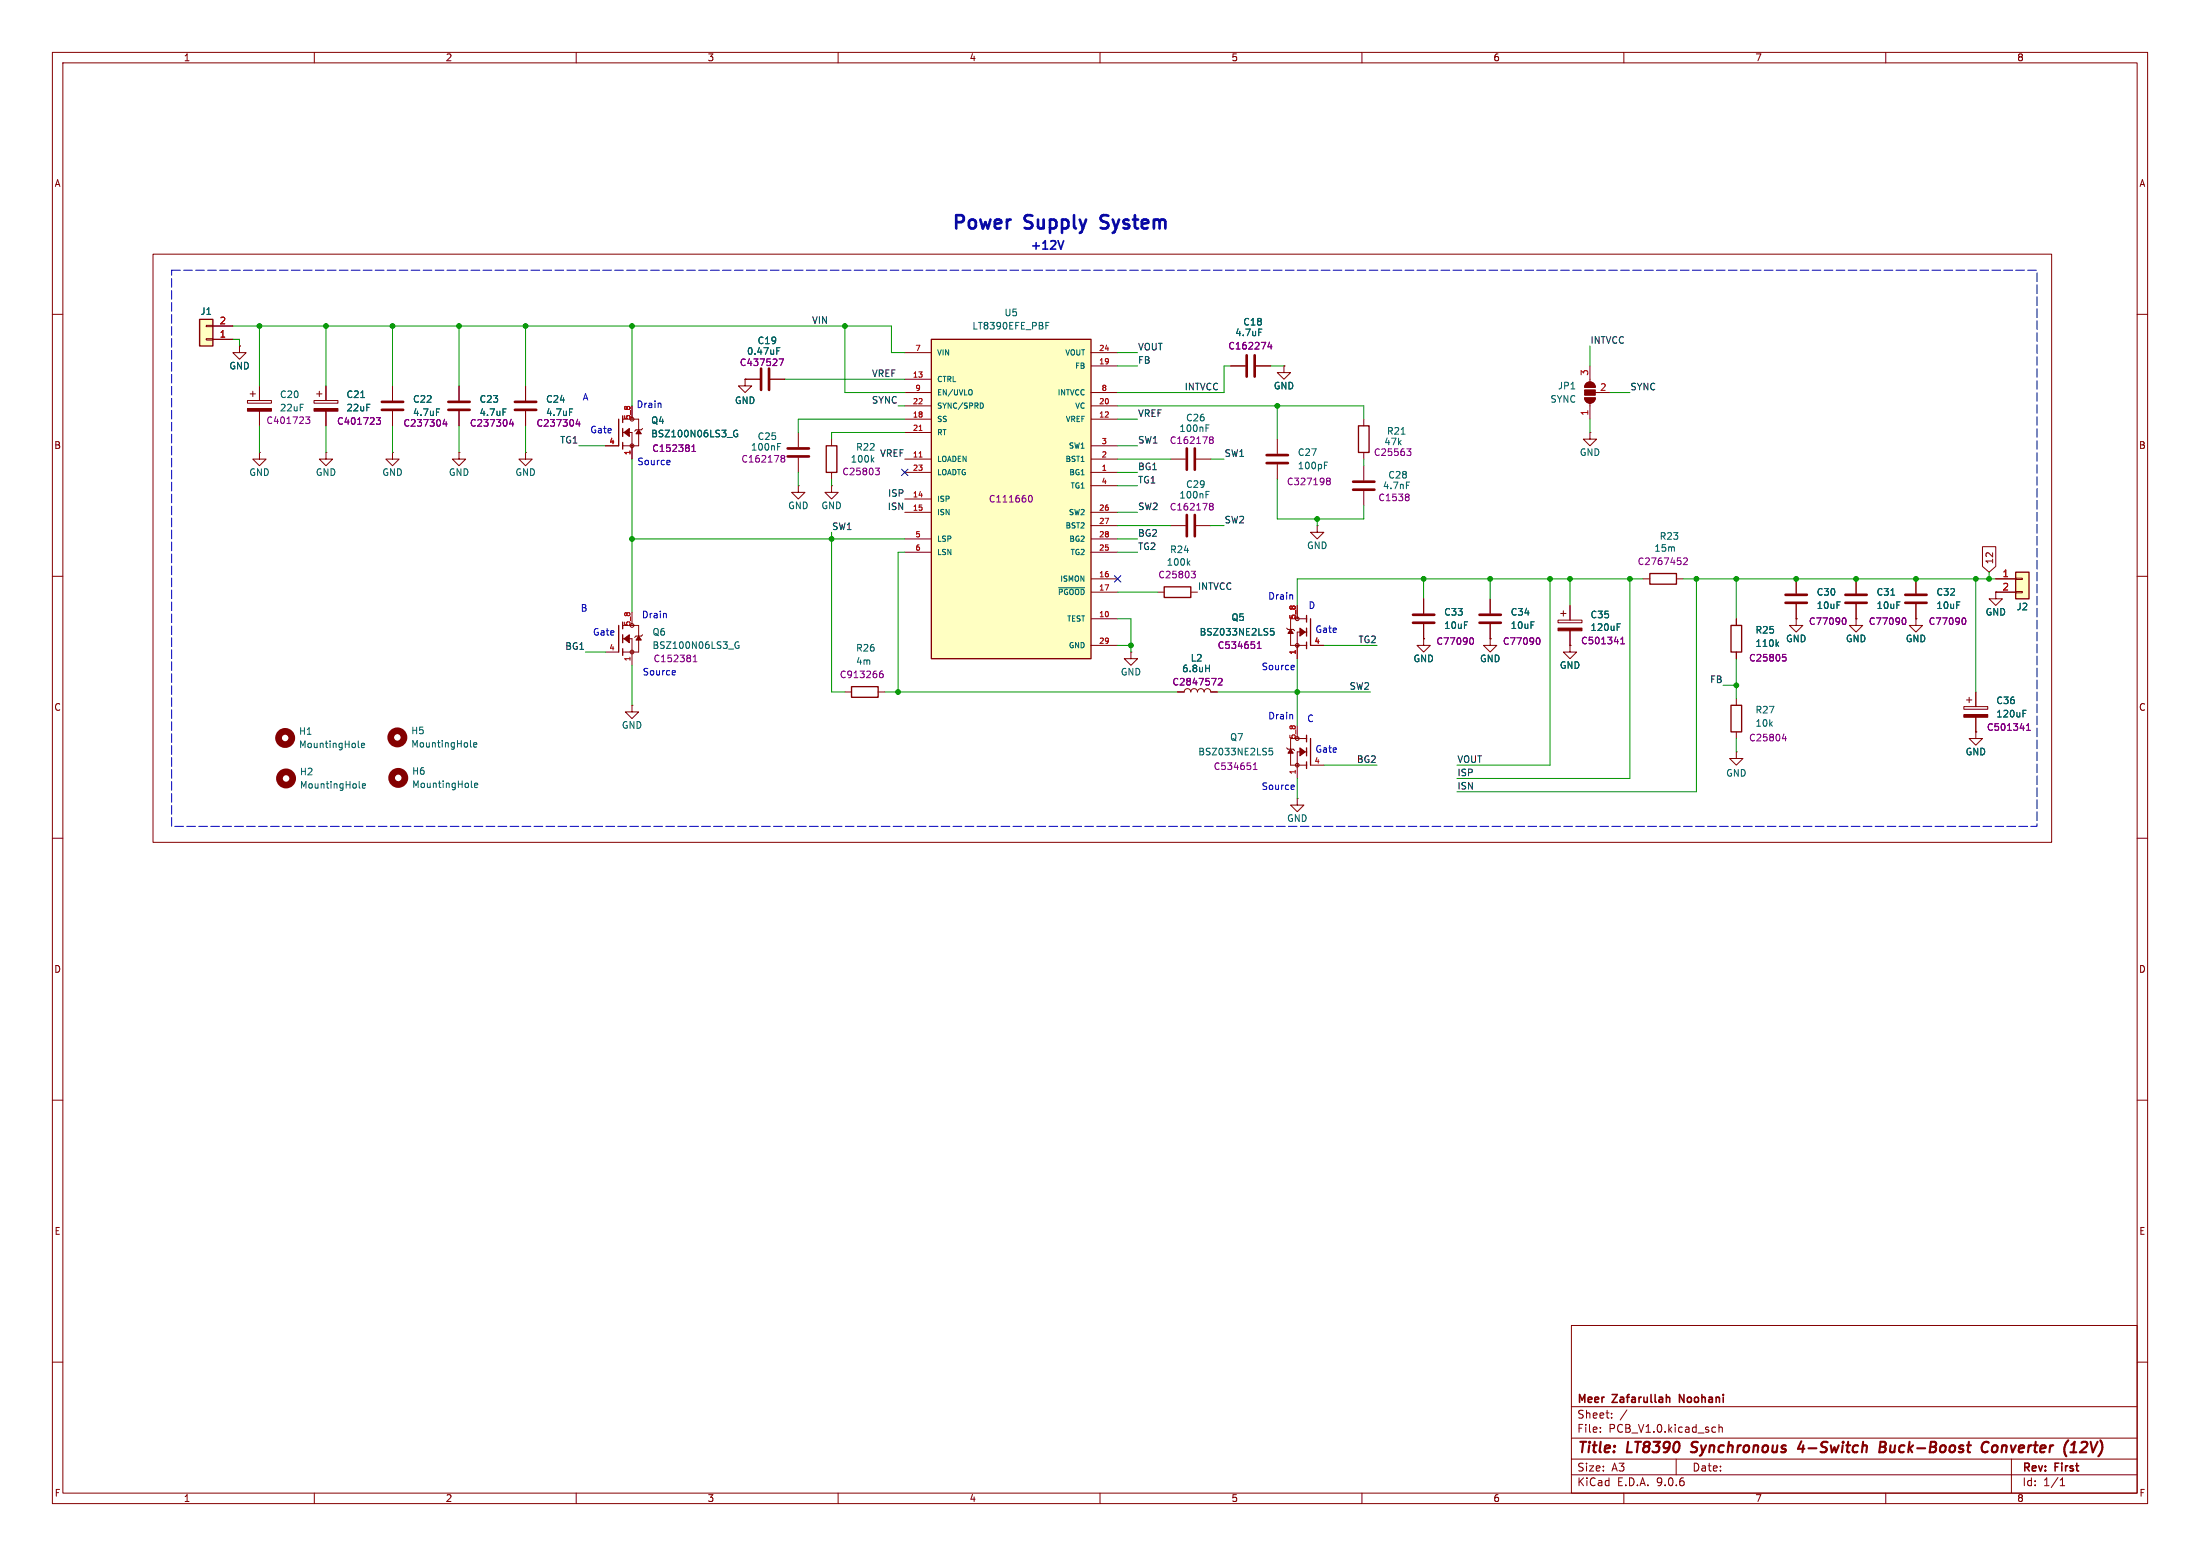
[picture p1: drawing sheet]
<svg xmlns="http://www.w3.org/2000/svg" width="420mm" height="297mm" viewBox="0 0 420 297" stroke-linecap="round" stroke-linejoin="round" font-family="sans-serif">
<g fill="none" stroke="#840000" stroke-width=".19">
<path d="M10 10h400v277h-400zM12 12h396v273h-396zM60 10v2M110 10v2M160 10v2M210 10v2M260 10v2M310 10v2M360 10v2M10 60h2M59.9 76.5h4.6v.5h-4.6zM60.5 75.2h1"/>
<path d="M61 74.7v1M62.2 73.7v2.8M62.2 78.5v2.8M74.9 73.7v2.8M74.9 78.5v2.8M87.6 73.7v2.8M87.6 78.5v2.8M100.3 73.7v2.8M100.3 78.5v2.8M142.2 72.4v1.3h1.3l-1.3 1.2-1.2-1.2h1.2M142.2 72.4h.1M142.2 72.4h2.8"/>
<path d="M147.1 72.4h2.8M234.9 69.9h2.8M239.8 69.9h2.8M302.5 75.9h2a1.02 1.02 0 0 1-1 1.1 1.02 1.02 0 0 1-1-1.1zM302.8 73.2a1.02 1.02 0 0 1 1.1-.2 1.02 1.02 0 0 1 .6 .9h-2zM303.5 69.9v3M303.5 77v3M304.5 74.9h2.8M408 60h2M62.2 86.4v1.2h1.3l-1.3 1.3-1.2-1.3h1.2M62.2 86.4h.1M74.9 86.4v1.2h1.3l-1.3 1.3-1.2-1.3h1.2"/>
<path d="M74.9 86.4h.1M87.6 86.4v1.2h1.3l-1.3 1.3-1.2-1.3h1.2M87.6 86.4h.1M100.3 86.4v1.2h1.3l-1.3 1.3-1.2-1.3h1.2M100.3 86.4h.1M152.4 92.7v1.3h1.3l-1.3 1.3-1.3-1.3h1.3M152.4 92.7h.1M152.4 82.6v2.7M152.4 87.4v2.8M158.7 92.7v1.3h1.3l-1.3 1.3-1.2-1.3h1.2M158.7 92.7h.1M158.7 83.8v1.3"/>
<path d="M158.7 90.2v1.2M223.5 87.6h2.8M228.3 87.6h2.8M243.8 83.8v2.8M243.8 88.6v2.8M260.3 88.9v2.8M260.3 93.7v2.8M10 110h2M221 113h1.2M223.5 100.3h2.8M227.3 113h1.3M228.3 100.3h2.8"/>
<path d="M245.6 119.9l.3 .2h1l.2 .3M247.6 115.6v2.5M249.4 118.1h-3v5.1h3M251.5 100.3v1.3h1.2l-1.2 1.3-1.3-1.3h1.3M251.5 100.3h.1M284.5 114.3v2.8M284.5 119.1v2.8M297.4 118.4h4.6v.5h-4.6zM297.9 117.1h1.1M298.4 116.6v1M299.7 115.6v2.8M313.7 110.5h1.3"/>
<path d="M320 110.5h1.3M354.3 118.1v1.3h1.3l-1.3 1.3-1.2-1.3h1.2M354.3 118.1h.1M354.3 110.5v2.8M354.3 115.3v2.8M365.8 110.5v2.8M365.8 115.3v2.8M408 110h2M215.9 124.5v1.2h1.3l-1.3 1.3-1.3-1.3h1.3M215.9 124.5h.1M224.8 132.1h1.3a.64 .64 0 0 1 .6-.7 .64 .64 0 0 1 .6 .7 .64 .64 0 0 1 .7-.7 .64 .64 0 0 1 .6 .7 .64 .64 0 0 1 .6-.7 .64 .64 0 0 1 .7 .7 .64 .64 0 0 1 .6-.7 .64 .64 0 0 1 .6 .7h1.3M247.6 138.4v2.6"/>
<path d="M249.4 120.7h-1.8v5M250.2 123.2h2.5M271.8 121.9v1.3h1.2l-1.2 1.3-1.3-1.3h1.3M271.8 121.9h.1M284.5 121.9v1.3h1.2l-1.2 1.3-1.3-1.3h1.3M284.5 121.9h.1M299.7 123.2v1.3h1.3l-1.3 1.2-1.3-1.2h1.3M299.7 123.2h.1M299.7 120.4v2.8M374.9 134.9h4.6v.5h-4.6zM375.4 133.6h1M375.9 133.1v1"/>
<path d="M377.2 132.1v2.8M377.2 136.9v2.8M10 160h2M245.6 142.7l.3 .3h1l.2 .3M247.6 152.4v1.3h1.3l-1.3 1.2-1.2-1.2h1.2M247.6 152.4h.1M249.4 143.5h-1.8v5.1M249.4 141h-3v5.1h3M250.2 146.1h2.5M408 160h2M10 210h2M408 210h2"/>
<path d="M300 253h108v32h-108zM10 260h2M300 278.5h108M300 274.5h108M300 268.5h108M305.5 273.2v.2M305.5 272.5v.1M307.7 270.5v.2M307.7 269.8v.1M310.6 269.1l-1.3 1.9M320 278.5v3M327.1 272.4l.4 .1"/>
<path d="M327.5 273.3l-.4 .1M328.2 272.5l.2-.1 .3 .1 .1 .9M328.2 271.9v1.5M384 278.5v6.5M408 260h2M60 285v2M110 285v2M160 285v2M210 285v2M260 285v2M300 281.5h108M310 285v2"/>
<path d="M360 285v2M393.3 283.6h.9M393.3 282.5l.4-.4v1.5"/>
<circle cx="247.6" cy="123.2" r=".36"/>
<circle cx="247.6" cy="146.1" r=".36"/>
</g>
<path d="M322.8 277.1l.2 .1M323.1 275.4l-.1 .6M343.9 275.1l-.7 1.4h1.3M344.3 275.9l-.2 1.3M358.9 276.2h.7M359 275.2l.9 .1a.51 .51 0 0 1 .1 .5 .51 .51 0 0 1-.4 .4l.2 .1a.58 .58 0 0 1-.3 .9h-.7zM379.7 275.4a.88 .88 0 0 0-1.1 0 .88 .88 0 0 0-.3 .9 .69 .69 0 0 0 .3 .8 .69 .69 0 0 0 .9-.1M381 275.9a.62 .62 0 0 0-.7 .4v.7a.52 .52 0 0 0 .8 .1M395.2 277.2h1.2M395.8 275.5l.3-.3-.3 2M398.3 276.1l-1.3 1.1h1.3" fill="none" stroke="#840000" stroke-width=".4"/>
<path d="M318.3 266.7h.2l.3 .2v.8M320.6 267.7v-1.5l.9 1.5" fill="none" stroke="#840000" stroke-width=".3"/>
<g fill="none" stroke="#840000" stroke-width=".51">
<path d="M72.9 76.7h4.1M72.9 78.2h4.1M85.6 76.7h4.1M85.6 78.2h4.1M98.3 76.7h4.1M98.3 78.2h4.1M145.3 70.4v4M146.8 70.4v4M238 67.8v4.1M239.5 67.8v4.1M150.4 87.1h4M150.4 85.6h4"/>
<path d="M226.6 85.6v4.1M226.6 98.3v4.1M228.1 85.6v4.1M228.1 98.3v4.1M241.8 86.9h4.1M241.8 88.4h4.1M258.3 91.9h4.1M258.3 93.5h4.1M282.4 117.3h4.1M282.4 118.9h4.1M352.3 113.5h4.1M352.3 115.1h4.1"/>
<path d="M363.7 113.5h4.1M363.7 115.1h4.1"/>
</g>
<g fill="none" stroke="#840084" stroke-width=".19">
<path d="M71.8 79.7h.8l-.4 .5 .4 .1v.6l-.2 .1-.5-.1M148.7 68.5h.9l-.6 1.3M242.4 65.3l-.3 .9h.7M242.7 65.8v.8M84.9 80l-.3 .9h.8M85.2 80.5v.9M97.6 80l-.3 .9h.8M97.9 80.5v.9M110.3 80l-.3 .9h.8M110.6 80.5v.9M149.2 87.4l.1 .1M149.2 87.1l.1-.2 .4 .1 .1 .2-.2 .3"/>
<path d="M149.3 87.5h.3M149.3 87.5l-.1 .1M149.6 87.5l.2 .2v.4l-.2 .1-.4-.1M167.1 89.4h.8l-.4 .4 .3 .2 .1 .4-.3 .2h-.3M230.9 96.5l.2 .1M230.9 96.2l.2-.1h.4l.1 .3-.2 .2M230.9 83.5l.2-.1h.4l.1 .3-.2 .2M230.9 83.8l.2 .1M231.1 96.6h.3M231.1 96.6l-.2 .1M231.1 83.9h.3M231.1 83.9l-.2 .1"/>
<path d="M231.4 83.9l.2 .3-.1 .3-.1 .2-.5-.2M231.4 96.6l.2 .3-.1 .3-.1 .2-.5-.2M253.3 91.7l.2 .1M253.3 91.4l.2-.1h.3l.2 .3-.3 .2M253.5 91.8h.2M253.5 91.8l-.2 .1M253.7 91.8l.3 .2-.1 .4-.2 .1-.4-.1M268.8 94.3l.2 .2-.2 .3 .2 .3v.2l-.2 .3M227.4 109h.8l-.4 .5 .3 .1 .1 .5-.2 .2h-.4M321.4 106.6l.5-.1 .2 .4-.8 .9h.8M363.3 118l.1-.1a.68 .68 0 0 1 .5 .7 .68 .68 0 0 1-.5 .6l-.1-.1M374.7 118l.1-.1a.68 .68 0 0 1 .5 .7 .68 .68 0 0 1-.5 .6l-.1-.1"/>
<path d="M232.6 129.6l.5-.1 .2 .4-.8 .9h.8M240 123.8h.7M240 122.9l.4-.4v1.3M293.4 121.8l.2-.1a.68 .68 0 0 1 .4 .7 .68 .68 0 0 1-.4 .6l-.2-.1M309.4 122.9h.7M309.4 122l.4-.4v1.3M386.9 139.4h.7M386.9 138.5l.3-.4v1.3M239.3 146.9h.7M239.3 146l.3-.4v1.3"/>
</g>
<path d="M157.7 85.1h2.1v5.1h-2.1zM222.2 112h5.1v2h-5.1zM249.4 117.5v1.2M249.4 119.9v1.5M250.2 118.1v5.1M315 109.5h5v2h-5zM249.4 122.6v1.2M249.4 140.3v1.3M249.4 142.7v1.6M249.4 145.4v1.3M250.2 141v5.1" fill="none" stroke="#840000" stroke-width=".25"/>
<g fill="none" stroke="#006464" stroke-width=".19">
<path d="M68.9 75.9h.7M83.3 78h.6M96 78h.6M108.7 78h.6M148.3 67h.4M148.3 66.4h.6M148.4 85.3h.5M148.4 84.7h.7M166.5 87.7l.3 .5M166.8 87.4l-.5 .4M230.2 94.4h.5M230.2 93.8h.6"/>
<path d="M230.2 81.7h.5M230.2 81.1h.6M252.8 88.8h.5M252.8 88.2h.6M268.5 92h.6M226.8 107.4l.4 .5M227.2 107l-.5 .5M243.2 120h-.6l-.1 .6 .2-.2 .4 .1 .1 .2v.4l-.2 .1-.5-.1M308.7 119.7h.4M308.7 119.1h.6M361 113.6h.7M230.2 127.6h.7"/>
<path d="M230.9 126.9v1.3M386.2 136.2h.4M386.2 135.6h.6M68.4 142.5l.2 .2M68.6 150.3l.2 .1M69 142.3l.6-.1-.1-.3h-.3l-.2 .1 .1 .7h.4M69.2 150l.6-.1-.1-.2-.3-.1-.2 .2v.6h.5M89.8 142.4l.2 .2M90 150.1l.2 .2M90.4 142.2l.6-.1v-.3h-.4l-.2 .1 .1 .6h.5M90.6 149.9l.6-.1-.1-.3h-.3l-.2 .2 .1 .6h.4M242.9 142.8h-.6v.6l.1-.1 .5 .1 .1 .1-.1 .5-.2 .1-.4-.1"/>
</g>
<g fill="#840000" stroke="#840000" stroke-width=".19">
<path d="M59.9 78h4.6v.5h-4.6z"/>
<path d="M248.2 119.9l1 .8-1 .7z"/>
<path d="M246.4 120.1l.5 .8h-1z"/>
<path d="M248.2 142.7l1 .8-1 .8z"/>
<path d="M246.4 143l.5 .8h-1z"/>
<path d="M297.4 119.9h4.6v.5h-4.6z"/>
<path d="M302.5 75.9h2a1.02 1.02 0 0 1-1 1.1 1.02 1.02 0 0 1-1-1.1z"/>
<path d="M302.5 74.4h2v1h-2z"/>
<path d="M302.8 73.2a1.02 1.02 0 0 1 1.1-.2 1.02 1.02 0 0 1 .6 .9h-2z"/>
<path d="M374.9 136.4h4.6v.5h-4.6z"/>
</g>
<g fill="none" stroke="#840000" stroke-width="1.3">
<circle cx="54.4" cy="140.9" r="1.27"/>
<circle cx="54.6" cy="148.6" r="1.27"/>
<circle cx="75.9" cy="140.8" r="1.27"/>
<circle cx="76" cy="148.5" r="1.27"/>
</g>
<path d="M384.8 109.2h2.5v5.1h-2.5z" fill="#ffffc2"/>
<path d="M384.8 109.2h2.5v5.1h-2.5z" fill="none" stroke="#840000" stroke-width=".25"/>
<path d="M381 113v1.3h1.3l-1.3 1.3-1.3-1.3h1.3M381 113h.1M381 110.5h3.8M381 113h3.8M384.8 110.4h1.3v.2h-1.3zM384.8 112.9h1.3v.3h-1.3z" fill="none" stroke="#840000" stroke-width=".19"/>
<path d="M38.1 61h2.5v5h-2.5z" fill="#ffffc2"/>
<path d="M38.1 61h2.5v5h-2.5z" fill="none" stroke="#840000" stroke-width=".25"/>
<g fill="none" stroke="#840000" stroke-width=".19">
<path d="M39.4 64.6h1.2v.3h-1.2zM39.4 62.1h1.2v.3h-1.2zM40.6 64.8h3.8M40.6 62.2h3.8M45.7 66v1.3h1.3l-1.3 1.3-1.3-1.3h1.3M45.7 66h.1M47.2 76.5h4.6v.5h-4.6zM47.8 75.2h1M48.3 74.7v1M49.5 73.7v2.8M49.5 78.5v2.8M245.1 69.9v1.2h1.3l-1.3 1.3-1.3-1.3h1.3"/>
<path d="M245.1 69.9h.1M49.5 86.4v1.2h1.3l-1.3 1.3-1.2-1.3h1.2M49.5 86.4h.1"/>
</g>
<path d="M47.2 78h4.6v.5h-4.6z" fill="#840000" stroke="#840000" stroke-width=".19"/>
<path d="M58.4 79.6h.7l-.4 .5 .4 .1v.5l-.2 .1h-.5" fill="none" stroke="#840084" stroke-width=".19"/>
<path d="M177.8 64.8h30.5v60.9h-30.5z" fill="#ffffc2"/>
<g fill="none" stroke="#840000" stroke-width=".25">
<path d="M118.9 79.4v1.2M177.8 64.8h30.5v60.9h-30.5zM118.1 80v5.1M118.9 81.8v1.5M118.9 84.5v1.2M259.3 81.3h2.1v5.1h-2.1zM118.1 119.4v5.1M118.9 118.7v1.3M330.5 119.4h2v5.1h-2zM118.9 121.2v1.5M118.9 123.8v1.3M162.6 131.1h5v2h-5z"/>
<path d="M330.5 134.6h2v5.1h-2z"/>
</g>
<g fill="none" stroke="#840000" stroke-width=".19">
<path d="M29.2 48.5h362.5v112.3h-362.5zM40.6 64.8h3.8M40.6 62.2h3.8M45.7 66h.1M62.2 73.7v2.8M62.2 78.5v2.8M74.9 73.7v2.8M74.9 78.5v2.8M87.6 73.7v2.8M87.6 78.5v2.8M100.3 73.7v2.8M100.3 78.5v2.8"/>
<path d="M120.6 77.5v2.5M142.2 72.4h.1M142.2 72.4h2.8M147.1 72.4h2.8M172.7 67.3h5.1M172.7 72.4h5.1M172.7 74.9h5.1M172.7 77.5h5.1M208.3 67.3h5.1M208.3 74.9h5.1M208.3 77.5h5.1M208.3 69.9h5.1"/>
<path d="M234.9 69.9h2.8M239.8 69.9h2.8M245.1 69.9h.1M115.6 85.1h2.5M118.9 80h3v5.1h-3M118.9 82.6h1.7v5M122.7 81.8l-.3 .2h-1l-.2 .3M172.7 80h5.1M172.7 82.6h5.1M172.7 87.6h5.1M172.7 90.2h5.1M172.7 95.3h5.1"/>
<path d="M172.7 97.8h5.1M208.3 80h5.1M208.3 87.6h5.1M208.3 90.2h5.1M208.3 97.8h5.1M208.3 85.1h5.1M208.3 92.7h5.1M260.3 80v1.3M260.3 86.4v1.2M303.5 82.6v1.2h1.3l-1.3 1.3-1.2-1.3h1.2M303.5 82.6h.1M118.9 119.4h3v5.1h-3"/>
<path d="M120.6 116.8v2.6M172.7 102.9h5.1M172.7 105.4h5.1M208.3 102.9h5.1M208.3 105.4h5.1M208.3 100.3h5.1M208.3 110.5h5.1M208.3 113h5.1M208.3 118.1h5.1M247.6 115.6v2.5M271.8 114.3v2.8M271.8 119.1v2.8"/>
<path d="M284.5 114.3v2.8M284.5 119.1v2.8M299.7 115.6v2.8M331.5 118.1v1.3M342.9 118.1v1.3h1.3l-1.3 1.3-1.3-1.3h1.3M342.9 118.1h.1M342.9 110.5v2.8M342.9 115.3v2.8M354.3 118.1h.1M354.3 110.5v2.8M354.3 115.3v2.8M365.8 118.1v1.3h1.2l-1.2 1.3-1.3-1.3h1.3"/>
<path d="M365.8 118.1h.1M365.8 110.5v2.8M365.8 115.3v2.8M378.5 104.4h2.5v3.7l-1.3 1.1-1.2-1.1zM381 113h.1M381 110.5h3.8M381 113h3.8M115.6 124.5h2.5M118.9 121.9h1.7v5.1M120.6 134.6v1.3h1.3l-1.3 1.3-1.2-1.3h1.2M120.6 134.6h.1M122.7 121.2l-.3 .2h-1l-.2 .3"/>
<path d="M161.3 132.1h1.3M167.6 132.1h1.3M208.3 123.2h5.1M224.8 132.1h1.3M231.1 132.1h1.3M247.6 123.2v2.5M250.2 123.2h2.5M271.8 121.9h.1M284.5 121.9h.1M299.7 123.2h.1M299.7 120.4v2.8M331.5 124.5v1.2"/>
<path d="M331.5 133.4v1.2M331.5 139.7v1.3M377.2 139.7v1.3h1.3l-1.3 1.2-1.3-1.2h1.3M377.2 139.7h.1M377.2 132.1v2.8M377.2 136.9v2.8M331.5 143.5v1.3h1.2l-1.2 1.3-1.3-1.3h1.3M331.5 143.5h.1"/>
<circle cx="120.6" cy="85.1" r=".36"/>
<circle cx="120.6" cy="124.5" r=".36"/>
</g>
<g fill="none" stroke="#006464" stroke-width=".19">
<path d="M68.9 75.9h.7M83.3 78h.6M96 78h.6M108.7 78h.6M148.3 67h.4M148.3 66.4h.6M185.4 74.4l.2 .3-.2 .6M187.4 76.9a.55 .55 0 0 1 .3 .5 .55 .55 0 0 1-.3 .5M199.7 62.1h.4M199.7 61.5h.6M140.8 82.2a.59 .59 0 0 0-.8 .5 .59 .59 0 0 0 .8 .6v-.5h-.2M267.5 82.9h.7"/>
<path d="M202.1 112.2h5M243.2 120h-.6l-.1 .6 .2-.2 .4 .1 .1 .2v.4l-.2 .1-.5-.1M308.7 119.7h.4M308.7 119.1h.6M361 113.6h.7M141 122.6a.59 .59 0 0 0-.7 .5 .59 .59 0 0 0 .7 .6l.1-.5h-.3M230.2 127.6h.7M230.9 126.9v1.3M339.2 122.9l.4 .5M339.6 122.5l-.5 .5M386.2 136.2h.4M386.2 135.6h.6"/>
</g>
<path d="M175.5 82.2h.5M175.5 87.2h.5" fill="none" stroke="#a90000" stroke-width=".19"/>
<g fill="none" stroke="#840084" stroke-width=".19">
<path d="M71.8 79.7h.8l-.4 .5 .4 .1v.6l-.2 .1-.5-.1M148.7 68.5h.9l-.6 1.3M242.4 65.3l-.3 .9h.7M242.7 65.8v.8M84.9 80l-.3 .9h.8M85.2 80.5v.9M97.6 80l-.3 .9h.8M97.9 80.5v.9M110.3 80l-.3 .9h.8M110.6 80.5v.9M132.1 86.2h.7M132.1 85.3l.3-.4v1.3"/>
<path d="M196.4 94.8l.2-.2a.68 .68 0 0 1 .5 .6 .68 .68 0 0 1-.5 .6l-.2-.2M268.6 85.7h.8l-.5 .5 .4 .1 .1 .4-.3 .2h-.3M351.9 118l.1-.1a.68 .68 0 0 1 .4 .7 .68 .68 0 0 1-.4 .6l-.1-.1M363.3 118l.1-.1a.68 .68 0 0 1 .5 .7 .68 .68 0 0 1-.5 .6l-.1-.1M374.7 118l.1-.1a.68 .68 0 0 1 .5 .7 .68 .68 0 0 1-.5 .6l-.1-.1M132.3 126.3h.8M132.3 125.4l.4-.4v1.3M167.9 128.7l.5-.1 .2 .2-.1 .5-.4 .1-.2-.2M168.5 128.1h-.4l-.2 .3M232.6 129.6l.5-.1 .2 .4-.8 .9h.8M240 123.8h.7M240 122.9l.4-.4v1.3"/>
<path d="M280.7 121.8l.2-.1a.68 .68 0 0 1 .4 .7 .68 .68 0 0 1-.4 .6l-.2-.1M293.4 121.8l.2-.1a.68 .68 0 0 1 .4 .7 .68 .68 0 0 1-.4 .6l-.2-.1M309.4 122.9h.7M309.4 122l.4-.4v1.3M340.3 124.9h.6M340.4 125.4h.3l.3 .2-.1 .5-.5 .1M386.9 139.4h.7M386.9 138.5l.3-.4v1.3M340.3 141h.7M340.9 140.6v.8"/>
</g>
<g fill="#840000" stroke="#840000" stroke-width=".19">
<path d="M119.1 82.6l1-.8v1.5z"/>
<path d="M121.9 82l.5 .8h-1z"/>
<path d="M119.1 121.9l1-.7v1.5z"/>
<path d="M121.9 121.4l.5 .8h-1z"/>
</g>
<path d="M269.7 117.3h4.1M269.7 118.9h4.1M340.9 113.5h4M340.9 115.1h4" fill="none" stroke="#840000" stroke-width=".51"/>
<g fill="none" stroke="#009600" stroke-width=".19">
<path d="M44.4 62.2h125.8v5.1h2.5M44.4 64.8h1.3v1.2M49.5 62.2v11.5M62.2 62.2v11.5M74.9 62.2v11.5M87.6 62.2v11.5M100.3 62.2v11.5M120.6 62.2v15.3M149.9 72.4h22.8M161.3 62.2v12.7h11.4M171.4 77.5h1.3M213.4 77.5h46.9v2.5"/>
<path d="M213.4 67.3h3.8M213.4 69.9h3.8M234.9 69.9h-1.2v5h-20.3M242.6 69.9h2.5M243.8 77.5v6.3M303.5 66v3.9M307.3 74.9h3.8M49.5 81.3v5.1M62.2 81.3v5.1M74.9 81.3v5.1M87.6 81.3v5.1M100.3 81.3v5.1"/>
<path d="M110.5 85.1h5.1M120.6 87.6v29.2M152.4 90.2v2.5M158.7 91.4v1.3M172.7 80h-20.3v2.6M172.7 82.6h-14v1.2M213.4 80h3.8M213.4 85.1h3.8M213.4 97.8h3.8M213.4 87.6h10.1M213.4 90.2h3.8M213.4 92.7h3.8"/>
<path d="M231.1 87.6h2.6M243.8 91.4v7.7h16.5v-2.6M251.5 99.1v1.2M260.3 87.6v1.3M303.5 80v2.6M120.6 102.9h52.1M158.7 101.6v30.5h2.6M172.7 105.4h-1.3v26.7M213.4 102.9h3.8M213.4 113h7.6M213.4 105.4h3.8M213.4 118.1h2.5v6.4"/>
<path d="M213.4 100.3h10.1M231.1 100.3h2.6M271.8 110.5v3.8M284.5 110.5v3.8M295.9 110.5v35.6h-17.8M299.7 110.5v5.1M311.1 110.5v38.1h-33M313.7 110.5h-66.1v5.1M321.3 110.5h59.7M323.8 110.5v40.6h-45.7M331.5 110.5v7.6M377.2 110.5v21.6"/>
<path d="M379.7 109.2v1.3M111.8 124.5h3.8M120.6 127v7.6M168.9 132.1h55.9M213.4 123.2h2.5M232.4 132.1h29.2M247.6 125.7v12.7M252.7 123.2h10.2M328.9 130.8h2.6M331.5 125.7v7.7M247.6 148.6v3.8M252.7 146.1h10.2"/>
<path d="M331.5 141v2.5"/>
</g>
<path d="M172.1 89.6l1.2 1.2M173.3 89.6l-1.2 1.2M212.8 109.9l1.2 1.2M214 109.9l-1.2 1.2" fill="none" stroke="#000084" stroke-width=".19"/>
<path d="M203.1 45.9l-.6 1.6" fill="none" stroke="#0000c2" stroke-width=".32"/>
<path d="M126.1 77l.1 .8M127.7 87.9l.2 .3-.6 .1M127.9 88.6l-.2 .1M127.1 117.1l.1 .8M246.7 113.6l.1 .8M128.7 128l.2 .3-.6 .1M128.9 128.8h-.2M246.7 136.4l.1 .8M246.9 127l.2 .3-.6 .1M247 127.8h-.1M246.9 149.9l.2 .3-.6 .1M247 150.6l-.1 .1" fill="none" stroke="#0000c2" stroke-width=".19"/>
<path d="M210.1 43.5l.4 .1M210.2 41.3l-.1 .3 .1 .4" fill="none" stroke="#0000c2" stroke-width=".51"/>
<path d="M32.8 51.6h356.1v106.1h-356.1z" fill="none" stroke="#0000c2" stroke-width=".19" stroke-dasharray="1.7 .6"/>
<g fill="#009600" stroke="#009600" stroke-width=".19">
<circle cx="120.6" cy="102.9" r=".46"/>
<circle cx="49.5" cy="62.2" r=".46"/>
<circle cx="62.2" cy="62.2" r=".46"/>
<circle cx="74.9" cy="62.2" r=".46"/>
<circle cx="120.6" cy="62.2" r=".46"/>
<circle cx="100.3" cy="62.2" r=".46"/>
<circle cx="87.6" cy="62.2" r=".46"/>
<circle cx="161.3" cy="62.2" r=".46"/>
<circle cx="215.9" cy="123.2" r=".46"/>
<circle cx="171.4" cy="132.1" r=".46"/>
<circle cx="158.7" cy="102.9" r=".46"/>
<circle cx="354.3" cy="110.5" r=".46"/>
<circle cx="365.8" cy="110.5" r=".46"/>
<circle cx="342.9" cy="110.5" r=".46"/>
<circle cx="323.8" cy="110.5" r=".46"/>
<circle cx="331.5" cy="110.5" r=".46"/>
<circle cx="379.7" cy="110.5" r=".46"/>
<circle cx="377.2" cy="110.5" r=".46"/>
<circle cx="331.5" cy="130.8" r=".46"/>
<circle cx="295.9" cy="110.5" r=".46"/>
<circle cx="284.5" cy="110.5" r=".46"/>
<circle cx="299.7" cy="110.5" r=".46"/>
<circle cx="311.1" cy="110.5" r=".46"/>
<circle cx="271.8" cy="110.5" r=".46"/>
<circle cx="251.5" cy="99.1" r=".46"/>
<circle cx="243.8" cy="77.5" r=".46"/>
<circle cx="247.6" cy="132.1" r=".46"/>
</g>
<g font-size="3.5" fill="#0000c2">
<text x="181.6" y="43.9">Power</text>
<text x="195.8" y="43.9">Supply</text>
<text x="211.3" y="43.9">System</text>
</g>
<g font-size="2.8" fill="#840000">
<text x="301" y="277.9">Title:</text>
<text x="310.6" y="277.9">LT8390</text>
<text x="323.7" y="277.9">Synchronous</text>
<text x="344.9" y="277.9">4-Switch</text>
<text x="361.2" y="277.9">Buck-Boost</text>
<text x="381.6" y="277.9">Converter</text>
<text x="398.1" y="277.9">(12V)</text>
</g>
<text font-size="2.2" fill="#0000c2" x="196.6" y="47.8">+12V</text>
<g font-size="2.1" fill="#840000">
<text x="301" y="268.2">Meer</text>
<text x="307.9" y="268.2">Zafarullah</text>
<text x="321.3" y="268.2">Noohani</text>
<text x="301" y="273.7">File:</text>
<text x="301" y="271">Sheet:</text>
<text x="307.1" y="273.7">PCB_V1.0.kicad_sch</text>
<text x="301" y="281.1">Size:</text>
<text x="307.6" y="281.1">A3</text>
<text x="323" y="281.1">Date:</text>
<text x="386" y="281.3">Rev:</text>
<text x="392.4" y="281.3">First</text>
<text x="301" y="283.9">KiCad</text>
<text x="308.7" y="283.9">E.D.A.</text>
<text x="316.3" y="283.9">9.0.6</text>
<text x="386" y="283.9">Id:</text>
<text x="390.1" y="283.9">1/1</text>
</g>
<g font-size="1.8" fill="#840000">
<text x="35" y="11.9">1</text>
<text x="85" y="11.9">2</text>
<text x="135" y="11.9">3</text>
<text x="185" y="11.9">4</text>
<text x="235" y="11.9">5</text>
<text x="285" y="11.9">6</text>
<text x="335" y="11.9">7</text>
<text x="385" y="11.9">8</text>
<text x="10.3" y="35.9">A</text>
<text x="408.3" y="35.9">A</text>
<text x="10.3" y="85.9">B</text>
<text x="408.2" y="85.9">B</text>
<text x="380.7" y="107.8" transform="rotate(-90 380.7 107.8)">12</text>
<text x="10.3" y="135.9">C</text>
<text x="408.2" y="135.9">C</text>
<text x="10.3" y="185.9">D</text>
<text x="408.2" y="185.9">D</text>
<text x="10.3" y="235.9">E</text>
<text x="408.3" y="235.9">E</text>
<text x="10.3" y="285.9">F</text>
<text x="35" y="286.9">1</text>
<text x="85" y="286.9">2</text>
<text x="135" y="286.9">3</text>
<text x="185" y="286.9">4</text>
<text x="235" y="286.9">5</text>
<text x="285" y="286.9">6</text>
<text x="335" y="286.9">7</text>
<text x="385" y="286.9">8</text>
<text x="408.3" y="285.9">F</text>
</g>
<g font-size="1.8" fill="#006464">
<text x="38.2" y="60.3">J1</text>
<text x="144.5" y="65.9">C19</text>
<text x="185.5" y="63.1">LT8390EFE_PBF</text>
<text x="191.7" y="60.6">U5</text>
<text x="235.7" y="64.4">4.7uF</text>
<text x="237.2" y="62.3">C18</text>
<text x="43.7" y="70.7">GND</text>
<text x="53.3" y="76.2">C20</text>
<text x="66" y="76.2">C21</text>
<text x="78.7" y="77.1">C22</text>
<text x="91.4" y="77.1">C23</text>
<text x="104.1" y="77.1">C24</text>
<text x="140.2" y="77.3">GND</text>
<text x="243.1" y="74.5">GND</text>
<text x="295.9" y="77.1">SYNC</text>
<text x="297.3" y="74.5">JP1</text>
<text x="53.3" y="78.7">22uF</text>
<text x="66" y="78.7">22uF</text>
<text x="124.2" y="83.7">BSZ100N06LS3_G</text>
<text x="124.2" y="81.1">Q4</text>
<text x="225.1" y="82.7">100nF</text>
<text x="226.3" y="80.6">C26</text>
<text x="264.7" y="83.2">R21</text>
<text x="143.3" y="86.2">100nF</text>
<text x="144.5" y="84.2">C25</text>
<text x="162.3" y="88.5">100k</text>
<text x="163.3" y="86.2">R22</text>
<text x="247.7" y="89.8">100pF</text>
<text x="247.7" y="87.2">C27</text>
<text x="301.5" y="87.2">GND</text>
<text x="47.5" y="91">GND</text>
<text x="60.2" y="91">GND</text>
<text x="72.9" y="91">GND</text>
<text x="85.6" y="91">GND</text>
<text x="98.3" y="91">GND</text>
<text x="225.1" y="95.4">100nF</text>
<text x="226.3" y="93.3">C29</text>
<text x="263.9" y="93.6">4.7nF</text>
<text x="264.9" y="91.5">C28</text>
<text x="150.4" y="97.4">GND</text>
<text x="156.7" y="97.4">GND</text>
<text x="223.3" y="105.8">R24</text>
<text x="249.4" y="105">GND</text>
<text x="315.7" y="105.5">15m</text>
<text x="316.7" y="103.2">R23</text>
<text x="222.6" y="108.2">100k</text>
<text x="346.7" y="113.9">C30</text>
<text x="358.1" y="113.9">C31</text>
<text x="369.6" y="113.9">C32</text>
<text x="235" y="118.7">Q5</text>
<text x="275.6" y="117.7">C33</text>
<text x="288.3" y="117.7">C34</text>
<text x="303.5" y="118.2">C35</text>
<text x="346.7" y="116.4">10uF</text>
<text x="358.1" y="116.4">10uF</text>
<text x="369.6" y="116.4">10uF</text>
<text x="379" y="117.7">GND</text>
<text x="384.9" y="116.7">J2</text>
<text x="124.5" y="124.1">BSZ100N06LS3_G</text>
<text x="124.5" y="121.5">Q6</text>
<text x="163.3" y="124.6">R26</text>
<text x="228.9" y="121.5">BSZ033NE2LS5</text>
<text x="275.6" y="120.2">10uF</text>
<text x="288.3" y="120.2">10uF</text>
<text x="303.5" y="120.6">120uF</text>
<text x="335" y="121.1">R25</text>
<text x="335" y="123.7">110k</text>
<text x="340.9" y="122.8">GND</text>
<text x="352.3" y="122.8">GND</text>
<text x="363.7" y="122.8">GND</text>
<text x="163.3" y="127.1">4m</text>
<text x="213.9" y="129.1">GND</text>
<text x="225.6" y="128.5">6.8uH</text>
<text x="227.2" y="126.5">L2</text>
<text x="269.7" y="126.6">GND</text>
<text x="282.4" y="126.6">GND</text>
<text x="297.7" y="127.9">GND</text>
<text x="335" y="136.4">R27</text>
<text x="381" y="137.1">120uF</text>
<text x="381" y="134.6">C36</text>
<text x="57" y="140.5">H1</text>
<text x="57" y="143">MountingHole</text>
<text x="78.4" y="140.3">H5</text>
<text x="78.4" y="142.9">MountingHole</text>
<text x="118.6" y="139.3">GND</text>
<text x="234.7" y="141.6">Q7</text>
<text x="335" y="138.9">10k</text>
<text x="57.2" y="148.2">H2</text>
<text x="78.6" y="148.1">H6</text>
<text x="228.7" y="144.4">BSZ033NE2LS5</text>
<text x="329.4" y="148.4">GND</text>
<text x="375.2" y="144.4">GND</text>
<text x="57.2" y="150.7">MountingHole</text>
<text x="78.6" y="150.6">MountingHole</text>
<text x="245.6" y="157.1">GND</text>
</g>
<g font-size="1.8" fill="#a90000">
<text x="41.8" y="64.5">1</text>
<text x="41.8" y="62">2</text>
<text x="303.3" y="71.8" transform="rotate(-90 303.3 71.8)">3</text>
<text x="305.4" y="74.7">2</text>
<text x="303.3" y="79.4" transform="rotate(-90 303.3 79.4)">1</text>
<text x="382.2" y="110.2">1</text>
<text x="382.2" y="112.8">2</text>
</g>
<g font-size="1.8" fill="#0f0f0f">
<text x="154.9" y="61.9">VIN</text>
<text x="303.5" y="65.7">INTVCC</text>
<text x="217.2" y="69.5">FB</text>
<text x="217.2" y="67">VOUT</text>
<text x="166.3" y="77.1">SYNC</text>
<text x="166.4" y="72">VREF</text>
<text x="226.1" y="74.6">INTVCC</text>
<text x="311.1" y="74.6">SYNC</text>
<text x="217.2" y="79.7">VREF</text>
<text x="106.8" y="84.7">TG1</text>
<text x="167.9" y="87.3">VREF</text>
<text x="217.2" y="84.7">SW1</text>
<text x="217.2" y="89.8">BG1</text>
<text x="233.7" y="87.3">SW1</text>
<text x="169.4" y="94.9">ISP</text>
<text x="217.2" y="92.4">TG1</text>
<text x="158.7" y="101.3">SW1</text>
<text x="169.4" y="97.4">ISN</text>
<text x="217.2" y="97.4">SW2</text>
<text x="233.7" y="100">SW2</text>
<text x="217.2" y="105.1">TG2</text>
<text x="217.2" y="102.5">BG2</text>
<text x="228.6" y="112.7">INTVCC</text>
<text x="107.8" y="124.1">BG1</text>
<text x="259.2" y="122.8">TG2</text>
<text x="257.5" y="131.7">SW2</text>
<text x="326.4" y="130.5">FB</text>
<text x="258.9" y="145.7">BG2</text>
<text x="278.1" y="148.2">ISP</text>
<text x="278.1" y="145.7">VOUT</text>
<text x="278.1" y="150.8">ISN</text>
</g>
<g font-size="1.8" fill="#840084">
<text x="141.1" y="70.1">C437527</text>
<text x="142.5" y="67.9">0.47uF</text>
<text x="234.4" y="66.9">C162274</text>
<text x="50.8" y="81.1">C401723</text>
<text x="64.2" y="81.3">C401723</text>
<text x="76.9" y="81.6">C237304</text>
<text x="78.7" y="79.6">4.7uF</text>
<text x="89.6" y="81.6">C237304</text>
<text x="91.4" y="79.6">4.7uF</text>
<text x="102.3" y="81.6">C237304</text>
<text x="104.1" y="79.6">4.7uF</text>
<text x="124.4" y="86.5">C152381</text>
<text x="141.4" y="88.5">C162178</text>
<text x="223.2" y="84.9">C162178</text>
<text x="262.2" y="87.2">C25563</text>
<text x="264.2" y="85.2">47k</text>
<text x="160.7" y="90.9">C25803</text>
<text x="245.6" y="92.8">C327198</text>
<text x="263" y="95.9">C1538</text>
<text x="188.7" y="96.1">C111660</text>
<text x="223.2" y="97.6">C162178</text>
<text x="221" y="110.6">C25803</text>
<text x="312.5" y="108.1">C2767452</text>
<text x="345.2" y="119.5">C77090</text>
<text x="356.7" y="119.5">C77090</text>
<text x="368.1" y="119.5">C77090</text>
<text x="232.4" y="124.1">C534651</text>
<text x="274.1" y="123.3">C77090</text>
<text x="286.8" y="123.3">C77090</text>
<text x="301.7" y="123.2">C501341</text>
<text x="124.7" y="126.6">C152381</text>
<text x="160.2" y="129.6">C913266</text>
<text x="223.7" y="131">C2847572</text>
<text x="333.8" y="126.5">C25805</text>
<text x="333.8" y="141.7">C25804</text>
<text x="379.2" y="139.7">C501341</text>
<text x="231.6" y="147.2">C534651</text>
</g>
<g font-size="1.8" fill="#0000c2">
<text x="111.1" y="76.7">A</text>
<text x="112.6" y="82.9">Gate</text>
<text x="121.4" y="78.1">Drain</text>
<text x="121.6" y="89">Source</text>
<text x="110.8" y="116.9">B</text>
<text x="122.4" y="118.2">Drain</text>
<text x="242" y="114.7">Drain</text>
<text x="249.7" y="116.4">D</text>
<text x="113.1" y="121.5">Gate</text>
<text x="251" y="121">Gate</text>
<text x="122.6" y="129.1">Source</text>
<text x="240.8" y="128.1">Source</text>
<text x="242" y="137.5">Drain</text>
<text x="249.5" y="138">C</text>
<text x="251" y="143.9">Gate</text>
<text x="240.8" y="151">Source</text>
</g>
<g font-size="1.4" fill="#a90000">
<text x="174.6" y="67.1">7</text>
<text x="209.7" y="67.1">24</text>
<text x="209.7" y="69.6">19</text>
<text x="174.2" y="72.1">13</text>
<text x="174.2" y="77.2">22</text>
<text x="174.6" y="74.7">9</text>
<text x="209.7" y="77.2">20</text>
<text x="210.2" y="74.7">8</text>
<text x="120.4" y="80.2" transform="rotate(-90 120.4 80.2)">5_8</text>
<text x="174.2" y="79.8">18</text>
<text x="174.2" y="82.3">21</text>
<text x="209.7" y="79.8">12</text>
<text x="116.2" y="84.8">4</text>
<text x="120.4" y="87" transform="rotate(-90 120.4 87)">1</text>
<text x="174.2" y="87.4">11</text>
<text x="174.2" y="89.9">23</text>
<text x="210.2" y="84.8">3</text>
<text x="210.2" y="87.4">2</text>
<text x="210.2" y="89.9">1</text>
<text x="174.2" y="95">14</text>
<text x="210.2" y="92.5">4</text>
<text x="174.2" y="97.5">15</text>
<text x="209.7" y="97.5">26</text>
<text x="209.7" y="100.1">27</text>
<text x="174.6" y="102.6">5</text>
<text x="174.6" y="105.2">6</text>
<text x="209.7" y="102.6">28</text>
<text x="209.7" y="105.2">25</text>
<text x="209.7" y="110.2">16</text>
<text x="209.7" y="112.8">17</text>
<text x="120.4" y="119.6" transform="rotate(-90 120.4 119.6)">5_8</text>
<text x="209.7" y="117.9">10</text>
<text x="247.4" y="118.3" transform="rotate(-90 247.4 118.3)">5_8</text>
<text x="116.2" y="124.2">4</text>
<text x="209.7" y="122.9">29</text>
<text x="247.4" y="125.1" transform="rotate(-90 247.4 125.1)">1</text>
<text x="250.8" y="122.9">4</text>
<text x="120.4" y="126.3" transform="rotate(-90 120.4 126.3)">1</text>
<text x="247.4" y="141.2" transform="rotate(-90 247.4 141.2)">5_8</text>
<text x="247.4" y="147.9" transform="rotate(-90 247.4 147.9)">1</text>
<text x="250.8" y="145.8">4</text>
</g>
<g font-size="1.4" fill="#006464">
<text x="178.8" y="68">VIN</text>
<text x="203.2" y="68">VOUT</text>
<text x="205.1" y="70.6">FB</text>
<text x="178.8" y="73.1">CTRL</text>
<text x="178.8" y="75.7">EN/UVLO</text>
<text x="201.8" y="75.7">INTVCC</text>
<text x="178.8" y="78.2">SYNC/SPRD</text>
<text x="178.8" y="80.7">SS</text>
<text x="178.8" y="83.3">RT</text>
<text x="203.3" y="80.7">VREF</text>
<text x="205.1" y="78.2">VC</text>
<text x="178.8" y="88.4">LOADEN</text>
<text x="203.3" y="88.4">BST1</text>
<text x="203.9" y="85.8">SW1</text>
<text x="178.8" y="90.9">LOADTG</text>
<text x="178.8" y="96">ISP</text>
<text x="204" y="90.9">BG1</text>
<text x="204.3" y="93.4">TG1</text>
<text x="178.8" y="98.5">ISN</text>
<text x="203.3" y="101.1">BST2</text>
<text x="203.9" y="98.5">SW2</text>
<text x="178.8" y="103.6">LSP</text>
<text x="178.8" y="106.1">LSN</text>
<text x="204" y="103.6">BG2</text>
<text x="204.3" y="106.1">TG2</text>
<text x="201.8" y="113.8">~{PGOOD}</text>
<text x="202.3" y="111.2">ISMON</text>
<text x="203.6" y="118.8">TEST</text>
<text x="203.9" y="123.9">GND</text>
</g>
</svg>
